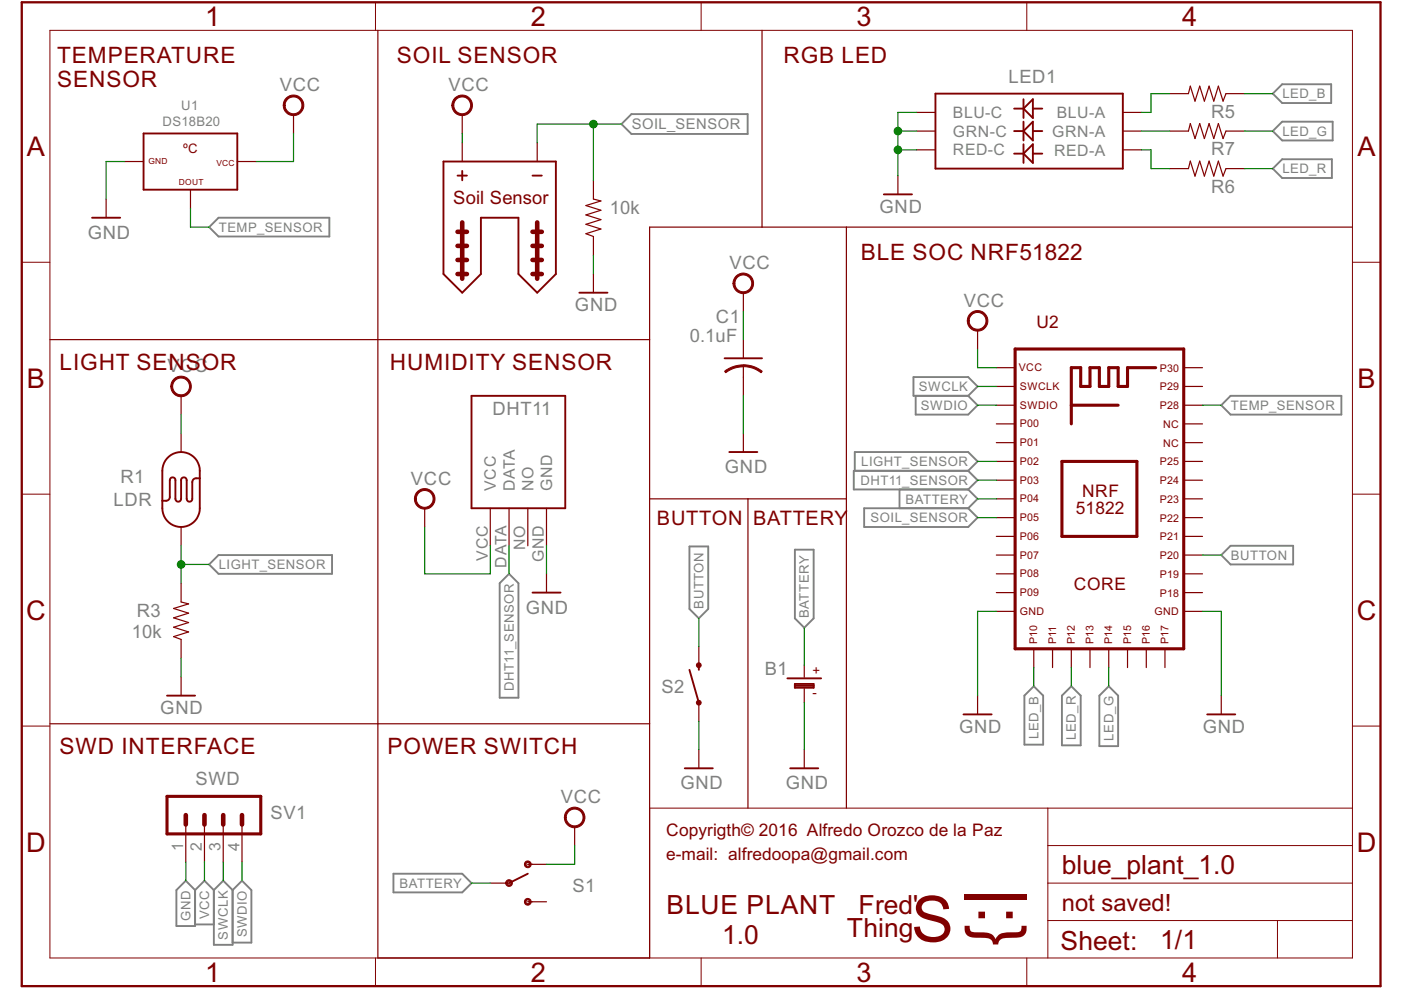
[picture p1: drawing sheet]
<svg xmlns="http://www.w3.org/2000/svg" width="297mm" height="210mm" viewBox="0 0 297 210" stroke-linecap="round" stroke-linejoin="round" font-family="sans-serif">
<g fill="none" stroke="#808080" stroke-width=".4">
<path d="M271.8 17.9h10.4v3.9h-10.4l-1.9-1.9zM133.9 24.2h24.6v4.2h-24.6l-2.1-2.1zM271.8 25.8h10.8v4h-10.8l-1.9-2zM271.8 33.8h10.6v3.9h-10.6l-1.9-1.9zM44.3 48.2l2-2h23.5v3.9h-23.5zM193.7 79.9h11.6l2 2-2 2h-11.6zM181.2 99.8v-4h24.1l2 2-2 2M194.1 83.9v4h11.2l2-2-2-2M205.3 99.8h-24.3v4h24.3M205.3 99.8l2 2-2 2M260.9 83.9h23.5v4h-23.5l-2-2zM44.3 119.7l2-2h24.1v4h-24.1z"/>
<path d="M146.2 115.9h4v13.2l-2 2-2-2zM168.5 116.5h4v14.6l-2 2-2-2zM183.2 107.8h22.1l2 1.9-2 2h-22.1zM190.7 103.8v4M205.3 103.8l2 2-2 2M258.9 117.7l2-2h13.3v4h-13.3zM107.9 121.7l2 2v24.2h-4v-24.2zM219.2 145.5l2 2v10.4h-4v-10.4zM227.1 145.5l2 2v10.5h-4v-10.5zM235.1 145.5l2 2v10.7h-4v-10.7zM37.4 188.7l2-2 2 2v7.6h-4zM41.4 188.7l1.9-2 2 2"/>
<path d="M41.4 196h3.9M45.3 188.7l2-2 2 2M45.3 188.7v11.6h4v-11.6M49.3 188.7l2-2 2 2v11.2h-4M83.4 185.3h14.6l2 1.9-2 2h-14.6z"/>
</g>
<g fill="none" stroke="#800000" stroke-width=".25">
<path d="M80.1 6.4v196.7h57.6v-154.9h149M161.6 6.4v41.8M248 19.9h4l.4-1.6 1 3.1 1-3.1 1 3.1 .9-3.1 1 3.1 1-3.1 1 3.1 .6-1.5h4M26.5 34.2h3.9M50.3 34.2h4M62.2 24.3v4M98 24.3v4M98 30.3v3.9M113.9 30.3v3.9M125.8 38.2v4l1.6 .4-3.2 1 3.2 1-3.2 1 3.2 1-3.2 1 3.2 1-3.2 1 1.6 .5v4M190.4 37.2v4M194.4 27.8h3.9"/>
<path d="M194.4 23.8h3.9M194.4 31.8h3.9M238.1 27.8h3.9M238.1 23.8h3.9M238.1 31.8h3.9M248 35.8h4l.4-1.6 1 3.1 1-3.1 1 3.1 .9-3.1 1 3.1 1-3.1 1 3.1 .6-1.5h4M248 27.8h4l.4-1.6 1 3.2 1-3.2 1 3.2 .9-3.2 1 3.2 1-3.2 1 3.2 .6-1.6h4M22.5 42.2v4M40.4 40.2v4M125.8 58.1v4M179.5 48.2v123.1M10.6 72h127.1"/>
<path d="M157.6 62.1v3.9M157.6 72v4M157.6 77.6v6.3M207.3 70v4M211.2 78h4M251 78h4M38.4 83.9v4M38.4 91.9v3.9M157.6 91.9v3.9M211.2 81.9h4M211.2 85.9h4M211.2 89.9h4"/>
<path d="M211.2 93.9h4M211.2 97.8h4M251 81.9h4M251 85.9h4M251 89.9h4M251 93.9h4M251 97.8h4M38.4 111.7v4M90 107.8v3.9M103.9 107.8v7.9M107.9 107.8v7.9M111.9 107.8v7.9"/>
<path d="M115.9 107.8v7.9M137.7 105.8h41.8M158.6 105.8v65.5M211.2 105.8h4M211.2 101.8h4M211.2 109.7h4M211.2 113.7h4M211.2 117.7h4M251 105.8h4M251 101.8h4M251 109.7h4M251 113.7h4"/>
<path d="M251 117.7h4M38.4 123.7v3.9l1.6 .4-3.2 1 3.2 1-3.2 1 3.2 1-3.2 1 3.2 1-3.2 1 1.6 .6v4M115.9 121.7v3.9M148.2 137.1v3.9M211.2 121.7h4M211.2 125.6h4M211.2 129.6h4M219.2 137.6v3.9M223.2 137.6v3.9M227.1 137.6v3.9M231.1 137.6v3.9M235.1 137.6v3.9"/>
<path d="M239.1 137.6v3.9M243 137.6v3.9M247 137.6v3.9M251 121.7h4M251 125.6h4M251 129.6h4M10.6 153.5h127.1M38.4 143.5v4M148.2 149v4M148.2 158.9v4M170.5 141v2.6M170.5 146v3"/>
<path d="M170.5 158.9v4M207.3 147.5v4M258.9 147.5v4M39.4 174.8v8M43.3 174.8v8M47.3 174.8v8M51.3 174.8v8M121.8 175.3v4M103.9 187.2h4M111.9 183.3h4M111.9 191.2h4"/>
</g>
<g fill="none" stroke="#800000" stroke-width=".21">
<path d="M10.6 6.4h276.1v196.7h-276.1zM79.6 .5v5.9M148.7 .5v5.9M217.7 .5v5.9M4.6 55.6h6M286.7 55.6h6M4.6 104.8h6M286.7 104.8h6M4.6 153.9h6M286.7 153.9h6M222.2 171.3v31.8M222.2 179.3h64.5"/>
<path d="M286.7 171.3h-149v31.8M111.9 191.2h1M222.2 195.2h64.5M222.2 187.2h64.5M270.8 195.2v7.9M79.6 203.1v6M148.7 203.1v6M217.7 203.1v6"/>
</g>
<path d="M4.6 .5h288.1v208.6h-288.1z" fill="none" stroke="#800000" stroke-width=".49"/>
<g fill="none" stroke="#800000" stroke-width=".4">
<path d="M198.3 19.9h39.8v15.9h-39.8zM30.4 28.3h19.9v11.9h-19.9zM94 34.2h23.9v23.9l-4 4-4-4v-11.9h-7.9v11.9l-4 4-4-4zM97 37.2h2M98 36.2v2M112.9 37.2h2M215 27.8h2M215 23h2M215 32.6h2M217 23l2-2v4zM217 27.8l2-2v4zM217 32.6l2-2v3.9z"/>
<path d="M217 21v4M217 25.8v4M217 30.6v3.9M219 27.8h2M219 23h2M219 32.6h2M19.5 46.2h6M187.4 41.2h6M122.8 62.1h6M153.6 76h8M35.8 96.8a4 4 0 0 1 4.2-.6 4 4 0 0 1 2.4 3.6v8a4 4 0 0 1-4 3.9 4 4 0 0 1-4-3.9l.1-8.5a4 4 0 0 1 1.3-2.5zM100 83.9h19.8v23.9h-19.8z"/>
<path d="M154.6 95.8h6M42.4 101.4a1.41 1.41 0 0 0-1.4 .2l-.2 .6v3.6a.59 .59 0 0 1-.6 .6 .59 .59 0 0 1-.6-.6v-4a.59 .59 0 0 0-.6-.6 .59 .59 0 0 0-.6 .6v4a.6 .6 0 0 1-.6 .6 .6 .6 0 0 1-.6-.6v-4a.59 .59 0 0 0-.6-.6 .59 .59 0 0 0-.6 .6v3.6l-.2 .5a1.41 1.41 0 0 1-1.4 .3M112.9 125.6h6M35.4 147.5h6M146.2 142l2 7M148.2 141v1M166.9 143.8h7.2M168.5 145h4v.8h-4zM168.5 145.4h4M204.3 151.5h5.9M255.9 151.5h6M145.2 162.9h5.9"/>
<path d="M167.5 162.9h6M111.9 185.3l-4 1.9"/>
</g>
<g fill="none" stroke="#800000" stroke-width=".97">
<path d="M97 58.1h2M97 55.1h2M97 52.1h2M97 49.1h2M98 47.2v11.9M112.9 58.1h2M112.9 55.1h2M112.9 52.1h2M112.9 49.1h2M113.9 47.2v11.9M39.4 172.8v2M43.3 172.8v2"/>
<path d="M47.3 172.8v2M51.3 172.8v2"/>
</g>
<path d="M215.2 74h35.8v63.6h-35.8zM245 78h-5.9v3.9h-2v-3.9h-2v3.9h-2v-3.9h-2v3.9h-2v-3.9h-2v11.9M225.1 97.8h15.9v15.9h-15.9zM227.1 85.9h10M35.4 168.8h19.9v8h-19.9z" fill="none" stroke="#800000" stroke-width=".66"/>
<g fill="#800000" stroke="#800000" stroke-width=".21">
<path d="M157.6 77.3h.4a6.3 6.3 0 0 1 3.6 1.4l-.2 .3-.6-.3a5.7 5.7 0 0 0-3.2-1z" fill-rule="evenodd"/>
<path d="M153.6 78.7l.9-.6 1.3-.5 1.8-.2v.4l-2 .3-1.7 .9z" fill-rule="evenodd"/>
<path d="M96.5 20.7a2.19 2.19 0 0 1 3.4 .6 2.19 2.19 0 0 1-1.4 3.1 2.19 2.19 0 0 1-2.7-2.1h.4a1.79 1.79 0 0 1 2.6-1.6 1.79 1.79 0 0 1 .3 3 1.79 1.79 0 0 1-2.9-1v-.4h-.4a2.33 2.33 0 0 1 .7-1.6z" fill-rule="evenodd"/>
<path d="M205.8 66.4a2.19 2.19 0 0 1 3.4 .6 2.19 2.19 0 0 1-1.4 3.1 2.19 2.19 0 0 1-2.7-2.1h.4a1.79 1.79 0 0 1 2.6-1.5 1.79 1.79 0 0 1 .2 3.1 1.79 1.79 0 0 1-2.8-1.2v-.4h-.4a2.11 2.11 0 0 1 .7-1.6z" fill-rule="evenodd"/>
<path d="M36.9 80.3a2.19 2.19 0 0 1 3.4 .6 2.19 2.19 0 0 1-1.4 3.2 2.19 2.19 0 0 1-2.7-2.2h.4a1.79 1.79 0 0 1 2.6-1.6 1.79 1.79 0 0 1 .3 3 1.79 1.79 0 0 1-2.9-1v-.4h-.4a2.23 2.23 0 0 1 .7-1.6z" fill-rule="evenodd"/>
<path d="M120.3 171.7a2.18 2.18 0 0 1 3.4 .6 2.18 2.18 0 0 1-1.3 3.1 2.18 2.18 0 0 1-2.7-2.1h.3a1.79 1.79 0 0 1 2.6-1.6 1.79 1.79 0 0 1 .3 3 1.79 1.79 0 0 1-2.8-1l-.1-.4h-.3a2.11 2.11 0 0 1 .6-1.6z" fill-rule="evenodd"/>
<path d="M60.7 20.7a2.19 2.19 0 0 1 3.5 .6 2.19 2.19 0 0 1-1.4 3.1 2.19 2.19 0 0 1-2.8-2.1h.5a1.79 1.79 0 0 1 2.6-1.5 1.79 1.79 0 0 1 .2 3.1 1.79 1.79 0 0 1-2.8-1.2v-.4h-.5a2.11 2.11 0 0 1 .7-1.6z" fill-rule="evenodd"/>
<path d="M88.5 104.2a2.19 2.19 0 0 1 3.5 .5 2.19 2.19 0 0 1-1.4 3.2 2.19 2.19 0 0 1-2.7-2.1h.4a1.79 1.79 0 0 1 2.6-1.5 1.79 1.79 0 0 1 .2 3 1.79 1.79 0 0 1-2.8-1.2v-.3h-.4a2.2 2.2 0 0 1 .6-1.6z" fill-rule="evenodd"/>
<path d="M111.4 182.8a.72 .72 0 0 1 1.1 0 .72 .72 0 0 1-.4 1.1 .72 .72 0 0 1-.9-.6h.3a.4 .4 0 0 1 .6-.4 .4 .4 0 0 1 .1 .7 .4 .4 0 0 1-.7-.2v-.1h-.3z" fill-rule="evenodd"/>
<path d="M111.4 190.7a.72 .72 0 0 1 1.1 .1 .72 .72 0 0 1-.4 1.1 .72 .72 0 0 1-.9-.7h.3a.4 .4 0 0 1 .6-.3 .4 .4 0 0 1 .1 .6 .4 .4 0 0 1-.7-.2v-.1h-.3z" fill-rule="evenodd"/>
<path d="M107.4 186.8a.71 .71 0 0 1 1.1 .1 .71 .71 0 0 1-.4 1 .71 .71 0 0 1-.9-.7h.3a.41 .41 0 0 1 .6-.3 .41 .41 0 0 1 .1 .6 .41 .41 0 0 1-.7-.1v-.2h-.3z" fill-rule="evenodd"/>
<path d="M156.1 58.5a2.19 2.19 0 0 1 3.4 .5 2.19 2.19 0 0 1-1.4 3.2 2.19 2.19 0 0 1-2.7-2.1h.4a1.79 1.79 0 0 1 2.6-1.7 1.79 1.79 0 0 1 .3 3.1 1.79 1.79 0 0 1-2.8-1l-.1-.4h-.4a2.33 2.33 0 0 1 .7-1.6z" fill-rule="evenodd"/>
<circle cx="148.2" cy="149" r=".51"/>
<circle cx="148.2" cy="141" r=".52"/>
</g>
<g fill="none" stroke="#008000" stroke-width=".25">
<path d="M248 19.9h-4v3.9h-2M263.9 19.9h6M26.5 34.2h-4v8M62.2 28.3v5.9h-7.9M98 28.3v2M125.8 26.3v11.9M131.8 26.3h-17.9v4M190.4 27.8h4M190.4 31.8h4M194.4 23.8h-4v13.4M242 27.8h6M242 31.8h2v4h4"/>
<path d="M263.9 27.8h6M263.9 35.8h6M40.4 44.2v4h3.9M125.8 54.1v4M157.6 66v6M207.3 74v4h3.9M38.4 87.9v4M157.6 83.9v8M207.3 81.9h3.9M207.3 85.9h3.9M207.3 97.8h3.9M255 85.9h3.9"/>
<path d="M38.4 115.7v8M38.4 119.7h5.9M90 111.7v10h13.9v-6M107.9 115.7v6M115.9 115.7v6M207.3 105.8h3.9M207.3 109.7h3.9M207.3 101.8h3.9M255 117.7h3.9M38.4 139.6v3.9M148.2 131.1v6M170.5 133.1v7.9"/>
<path d="M211.2 129.6h-3.9v17.9M255 129.6h3.9v17.9M148.2 153v5.9M170.5 149v9.9M219.2 141.5v4M227.1 141.5v4M235.1 141.5v4M121.8 179.3v4h-5.9M39.4 182.8v3.9M43.3 182.8v3.9M47.3 182.8v3.9M51.3 182.8v3.9"/>
<path d="M100 187.2h3.9"/>
</g>
<g fill="#008000" stroke="#008000" stroke-width=".21">
<circle cx="190.4" cy="27.8" r=".8"/>
<circle cx="190.4" cy="31.8" r=".8"/>
<circle cx="38.4" cy="119.7" r=".8"/>
<circle cx="125.8" cy="26.3" r=".8"/>
</g>
<text font-size="15.7" fill="#800000" x="214.7" y="200.6" transform="rotate(-90 214.7 200.6)">{:|</text>
<text font-size="15.1" fill="#800000" x="193.2" y="199.6">S</text>
<g font-size="6.4" fill="#800000">
<text x="43.5" y="5.5">1</text>
<text x="112.5" y="5.5">2</text>
<text x="181.6" y="5.5">3</text>
<text x="250.6" y="5.5">4</text>
<text x="5.7" y="33.1">A</text>
<text x="287.8" y="33.1">A</text>
<text x="5.7" y="82.2">B</text>
<text x="287.8" y="82.2">B</text>
<text x="5.5" y="131.4">C</text>
<text x="287.6" y="131.4">C</text>
<text x="5.5" y="180.6">D</text>
<text x="287.6" y="180.6">D</text>
<text x="43.5" y="208.1">1</text>
<text x="112.5" y="208.1">2</text>
<text x="181.6" y="208.1">3</text>
<text x="250.6" y="208.1">4</text>
</g>
<g font-size="6.3" fill="#800000">
<text x="225.1" y="185.2">blue_plant_1.0</text>
<text x="141.3" y="193.7">BLUE PLANT</text>
<text x="182" y="193.7">Fred'</text>
<text x="153.1" y="200.1">1.0</text>
<text x="179.6" y="198.7">Thing</text>
<text x="224.8" y="201.3">Sheet:</text>
<text x="246" y="201.1">1/1</text>
</g>
<text font-size="5.6" fill="#800000" x="225.1" y="193.2">not saved!</text>
<g font-size="5.4" fill="#800000">
<text x="12.1" y="13.4">TEMPERATURE</text>
<text x="84.2" y="13.4">SOIL SENSOR</text>
<text x="166.1" y="13.4">RGB LED</text>
<text x="12.1" y="18.4">SENSOR</text>
<text x="182.5" y="55.1">BLE SOC NRF51822</text>
<text x="12.6" y="78.5">LIGHT SENSOR</text>
<text x="82.7" y="78.5">HUMIDITY SENSOR</text>
<text x="12.6" y="159.9">SWD INTERFACE</text>
<text x="82.2" y="159.9">POWER SWITCH</text>
</g>
<g font-size="4.7" fill="#800000">
<text x="139.3" y="111.2">BUTTON</text>
<text x="159.7" y="111.2">BATTERY</text>
</g>
<g font-size="4.4" fill="#808080">
<text x="213.8" y="17.7">LED1</text>
<text x="59.3" y="19.4">VCC</text>
<text x="95.1" y="19.4">VCC</text>
<text x="256.8" y="25">R5</text>
<text x="256.8" y="32.9">R7</text>
<text x="256.8" y="40.9">R6</text>
<text x="129.3" y="45.4">10k</text>
<text x="186.5" y="45.2">GND</text>
<text x="18.6" y="50.6">GND</text>
<text x="154.7" y="57.1">VCC</text>
<text x="204.4" y="65">VCC</text>
<text x="121.9" y="66">GND</text>
<text x="151.8" y="68.5">C1</text>
<text x="146.3" y="72.6">0.1uF</text>
<text x="35.5" y="79">VCC</text>
<text x="104.4" y="87.9">DHT11</text>
<text x="153.7" y="100.3">GND</text>
<text x="24.1" y="107.3">LDR</text>
<text x="25.5" y="102.5">R1</text>
<text x="87.1" y="102.8">VCC</text>
<text x="29" y="130.7">R3</text>
<text x="111.5" y="130.1">GND</text>
<text x="28" y="135.3">10k</text>
<text x="162.1" y="143">B1</text>
<text x="140.3" y="147">S2</text>
<text x="34" y="151.5">GND</text>
<text x="203.4" y="155.4">GND</text>
<text x="255" y="155.4">GND</text>
<text x="41.4" y="166.4">SWD</text>
<text x="144.3" y="167.4">GND</text>
<text x="166.6" y="167.4">GND</text>
<text x="57.3" y="173.6">SV1</text>
<text x="118.9" y="170.3">VCC</text>
<text x="121.4" y="189.2">S1</text>
</g>
<text font-size="4.4" fill="#800000" x="96.1" y="43.2">Soil Sensor</text>
<g font-size="4.1" fill="#800000">
<text x="219.7" y="69.5">U2</text>
<text x="229.4" y="105.3">NRF</text>
<text x="228.1" y="109">51822</text>
<text x="227.7" y="125.1">CORE</text>
<text x="141.3" y="177.3">Copyrigth© 2016 Alfredo Orozco de la Paz</text>
<text x="141.2" y="182.3">e-mail: alfredoopa@gmail.com</text>
</g>
<g font-size="3.7" fill="#808080">
<text x="202" y="25">BLU-C</text>
<text x="202" y="29">GRN-C</text>
<text x="223.1" y="29">GRN-A</text>
<text x="224.1" y="25">BLU-A</text>
<text x="202" y="33">RED-C</text>
<text x="223.5" y="33">RED-A</text>
<text x="105.1" y="104" transform="rotate(-90 105.1 104)">VCC</text>
<text x="109.1" y="104" transform="rotate(-90 109.1 104)">DATA</text>
<text x="113.1" y="104" transform="rotate(-90 113.1 104)">NO</text>
<text x="117.1" y="104" transform="rotate(-90 117.1 104)">GND</text>
<text x="103.4" y="118.9" transform="rotate(-90 103.4 118.9)">VCC</text>
<text x="111.3" y="116.7" transform="rotate(-90 111.3 116.7)">NO</text>
<text x="115.3" y="119.2" transform="rotate(-90 115.3 119.2)">GND</text>
<text x="107.4" y="120.3" transform="rotate(-90 107.4 120.3)">DATA</text>
<text x="38.8" y="180.3" transform="rotate(-90 38.8 180.3)">1</text>
<text x="42.8" y="180.3" transform="rotate(-90 42.8 180.3)">2</text>
<text x="46.8" y="180.3" transform="rotate(-90 46.8 180.3)">3</text>
<text x="50.7" y="180.3" transform="rotate(-90 50.7 180.3)">4</text>
</g>
<text font-size="3.5" fill="#808080" x="133.9" y="27.4">SOIL_SENSOR</text>
<g font-size="3.1" fill="#808080">
<text x="38.4" y="23.3">U1</text>
<text x="271.9" y="20.8">LED_B</text>
<text x="34.5" y="26.8">DS18B20</text>
<text x="271.9" y="28.8">LED_G</text>
<text x="271.9" y="36.7">LED_R</text>
<text x="46.4" y="49.2">TEMP_SENSOR</text>
<text x="194.8" y="82.9">SWCLK</text>
<text x="195.2" y="86.9">SWDIO</text>
<text x="261" y="86.9">TEMP_SENSOR</text>
<text x="182.6" y="98.8">LIGHT_SENSOR</text>
<text x="182.4" y="102.8">DHT11_SENSOR</text>
<text x="192" y="106.8">BATTERY</text>
<text x="184.6" y="110.7">SOIL_SENSOR</text>
<text x="261" y="118.7">BUTTON</text>
<text x="46.4" y="120.7">LIGHT_SENSOR</text>
<text x="149.2" y="129.1" transform="rotate(-90 149.2 129.1)">BUTTON</text>
<text x="171.5" y="131.1" transform="rotate(-90 171.5 131.1)">BATTERY</text>
<text x="108.9" y="146.5" transform="rotate(-90 108.9 146.5)">DHT11_SENSOR</text>
<text x="220.2" y="156.7" transform="rotate(-90 220.2 156.7)">LED_B</text>
<text x="228.1" y="156.8" transform="rotate(-90 228.1 156.8)">LED_R</text>
<text x="236.1" y="157" transform="rotate(-90 236.1 157)">LED_G</text>
<text x="84.7" y="188.2">BATTERY</text>
<text x="40.4" y="195.2" transform="rotate(-90 40.4 195.2)">GND</text>
<text x="44.4" y="194.9" transform="rotate(-90 44.4 194.9)">VCC</text>
<text x="48.3" y="199.2" transform="rotate(-90 48.3 199.2)">SWCLK</text>
<text x="52.3" y="198.8" transform="rotate(-90 52.3 198.8)">SWDIO</text>
</g>
<g font-size="3.1" fill="#800000">
<text x="38.8" y="32.5">ºC</text>
<text x="172.3" y="143">+</text>
<text x="172.3" y="147.8">-</text>
</g>
<g font-size="2.5" fill="#800000">
<text x="216" y="78.7">VCC</text>
<text x="216.2" y="82.7">SWCLK</text>
<text x="245.9" y="82.8">P29</text>
<text x="245.9" y="78.8">P30</text>
<text x="216.2" y="86.7">SWDIO</text>
<text x="245.9" y="86.8">P28</text>
<text x="216.2" y="90.6">P00</text>
<text x="216.2" y="94.6">P01</text>
<text x="246.6" y="94.7">NC</text>
<text x="246.6" y="90.7">NC</text>
<text x="216.2" y="98.6">P02</text>
<text x="245.9" y="98.7">P25</text>
<text x="216.2" y="102.5">P03</text>
<text x="216.2" y="106.5">P04</text>
<text x="245.9" y="106.6">P23</text>
<text x="245.9" y="102.6">P24</text>
<text x="216.2" y="110.5">P05</text>
<text x="245.9" y="110.6">P22</text>
<text x="216.2" y="114.5">P06</text>
<text x="216.2" y="118.4">P07</text>
<text x="245.9" y="118.5">P20</text>
<text x="245.9" y="114.6">P21</text>
<text x="216.2" y="122.4">P08</text>
<text x="245.9" y="122.5">P19</text>
<text x="216.2" y="130.4">GND</text>
<text x="216.2" y="126.4">P09</text>
<text x="244.8" y="130.5">GND</text>
<text x="245.9" y="126.5">P18</text>
<text x="219.9" y="136.5" transform="rotate(-90 219.9 136.5)">P10</text>
<text x="223.9" y="136.5" transform="rotate(-90 223.9 136.5)">P11</text>
<text x="227.9" y="136.5" transform="rotate(-90 227.9 136.5)">P12</text>
<text x="231.9" y="136.5" transform="rotate(-90 231.9 136.5)">P13</text>
<text x="235.8" y="136.5" transform="rotate(-90 235.8 136.5)">P14</text>
<text x="239.8" y="136.5" transform="rotate(-90 239.8 136.5)">P15</text>
<text x="243.8" y="136.5" transform="rotate(-90 243.8 136.5)">P16</text>
<text x="247.7" y="136.5" transform="rotate(-90 247.7 136.5)">P17</text>
</g>
<g font-size="2" fill="#800000">
<text x="31.5" y="34.8">GND</text>
<text x="45.9" y="35.2">VCC</text>
<text x="37.9" y="39.2">DOUT</text>
</g>
</svg>
